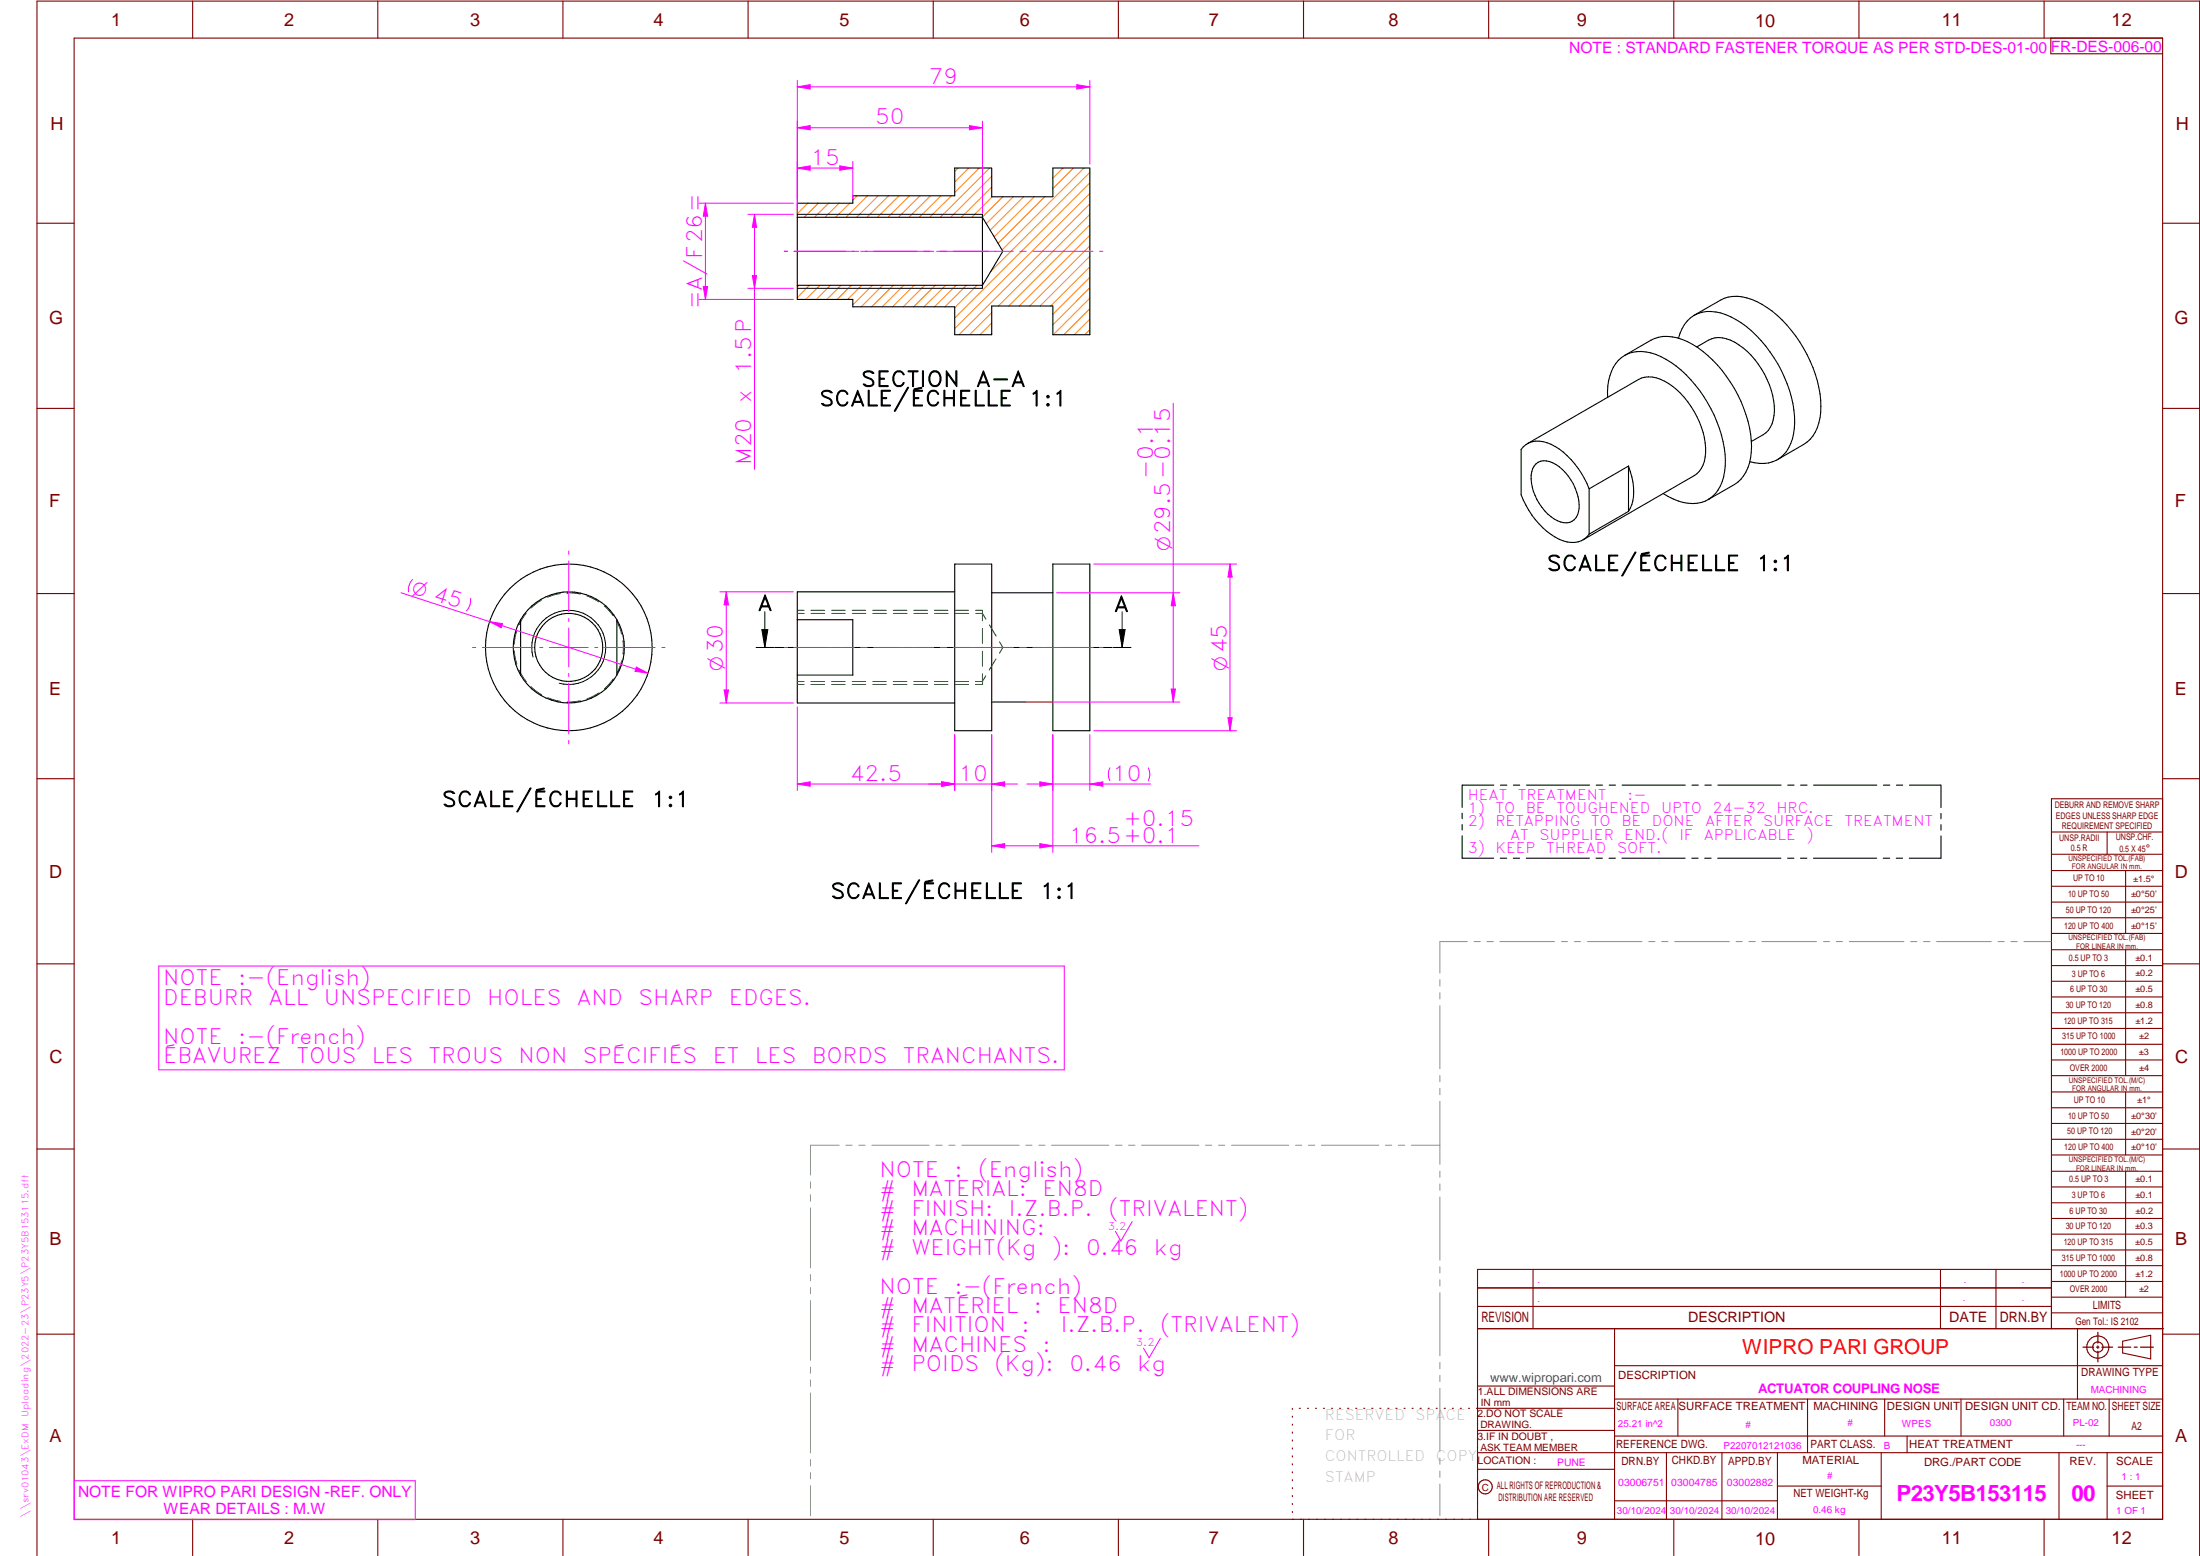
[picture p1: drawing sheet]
<svg xmlns="http://www.w3.org/2000/svg" width="594mm" height="420mm" viewBox="0 0 594 420" stroke-linecap="round" stroke-linejoin="round" font-family="sans-serif">
<g fill="none" stroke="#800000" stroke-width=".3">
<path d="M20 10.3h564v400h-564zM52 .3v10M102 .3v10M152 .3v10M202 .3v10M252 .3v10M302 .3v10M352 .3v10M402 .3v10M452 .3v10M502 .3v10M552 .3v10"/>
<path d="M553.8 10.3v4.2h30.2M10 60.3h10M584 60.3h10M10 110.3h10M584 110.3h10M10 160.3h10M584 160.3h10M10 210.3h10M584 215.7h-30v143.1M584 210.3h10M554 224.7h30M554 230.7h30"/>
<path d="M554 235.1h30M554 239.3h30M569 224.7v6M574 235.1v17M554 243.6h30M554 247.8h30M554 252.1h30M554 256.5h30M574 256.5v33.9M10 260.3h10M554 260.7h30M554 265h30"/>
<path d="M554 269.2h30M554 273.5h30M554 277.7h30M584 260.3h10M554 282h30M554 286.2h30M554 290.4h30M554 294.9h30M554 299.1h30M574 294.9v17M10 310.3h10M554 303.4h30"/>
<path d="M554 307.6h30M554 311.9h30M554 316.3h30M574 316.3v34M584 310.3h10M554 320.5h30M554 324.8h30M554 329h30M554 333.2h30M554 337.5h30M399 358.8h185.2M399 352.8h155"/>
<path d="M399 347.8h155M414 342.8v16M436 358.8v51.5M524 342.8v16M539 342.8v16M554 341.8h30M554 346h30M554 350.3h30M554 354.5h30M554 342.8h-155v67.5M561 358.8v19M10 360.3h10"/>
<path d="M399 374.3h37M436 377.8h148M453.1 377.8v10M488.1 377.8v14.5M508.9 377.8v10M529.5 377.8v10M557.3 377.8v10M569.5 377.8v10M573.2 362.2l7.6-1.6v6.3l-7.6-1.6zM584 368.8h-148M584 360.3h10M349 380.3v.3"/>
<path d="M349 382.4v.3M349 384.6v.3M349 386.7v.3M349 388.8v.3M349 391v.3M349 393.1v.3M349 395.3v.3M349 397.4v.3M349 399.5v.3M350.9 380.3h.2M353.1 380.3h.2M355.2 380.3h.3"/>
<path d="M357.4 380.3h.3M359.6 380.3h.3M361.7 380.3h.3M363.9 380.3h.3M366.1 380.3h.3M368.3 380.3h.2M370.4 380.3h.3M372.6 380.3h.3M374.8 380.3h.3M376.9 380.3h.4M379.1 380.3h.3M381.3 380.3h.3"/>
<path d="M383.4 380.3h.4M385.6 380.3h.3M387.8 380.3h.3M390 380.3h.3M392.2 380.3h.3M394.3 380.3h.3M396.5 380.3h.3M398.7 380.3h37.3M399 396.7h37M399 392.3h185M399 386.2h37M436 387.8h148"/>
<path d="M450 392.3v18M465 392.3v18M480 392.3v18M508 392.3v18M515 387.8v4.5M556 392.3v18M569 392.3v18M52 410.3v9.7M102 410.3v9.7M152 410.3v9.7M202 410.3v9.7M252 410.3v9.7"/>
<path d="M302 410.3v9.7M349 401.7v.3M349 403.8v.4M349 406v.3M349 408.1v.3M352 410.3v9.7M402 410.3v9.7M436 405.3h44M452 410.3v9.7M480 401.3h28M502 410.3v9.7M552 410.3v9.7"/>
<path d="M569 401.3h15M10 420v-419.7h584v419.7"/>
<circle cx="566.5" cy="363.7" r="1.39"/>
<circle cx="566.5" cy="363.8" r="3"/>
<circle cx="401.1" cy="401.5" r="1.9"/>
</g>
<g fill="none" stroke="#f0f" stroke-width=".27">
<path d="M153.6 148.8v.9M153.6 151.5v13.7M127.6 174.8h.9M130.3 174.8h13.7M145.7 174.8h.9M148.3 174.8h10.5M153.6 169.6v10.5M153.6 167v.8M160.6 174.8h.8M163.2 174.8h13.7M178.7 174.8h.9M153.6 181.8v.9"/>
<path d="M153.6 184.4v13.8M153.6 199.9v.9M42.9 260.9h244.5v28h-244.5zM305.7 329.9l-3 5.2-1.5-2.6M313.3 361.4l-3 5.2-1.5-2.6M20.1 399.8h92v10.5h-92z"/>
</g>
<g fill="none" stroke="#949494" stroke-width=".27">
<path d="M396.2 254.3h-7.4v8.5M398.1 254.3h1.6M401.5 254.3h1.8M405 254.3h14.8M421.6 254.3h1.7M425.1 254.3h1.7M428.6 254.3h14.8M445.2 254.3h1.7M448.7 254.3h1.7M452.2 254.3h14.8M468.8 254.3h1.7M472.3 254.3h1.7"/>
<path d="M475.8 254.3h14.8M492.4 254.3h1.7M495.8 254.3h1.8M499.4 254.3h14.7M516 254.3h1.6M519.4 254.3h1.8M522.9 254.3h14.8M539.5 254.3h1.7M543 254.3h1.7M546.5 254.3h7.4M388.8 264.5v1.8M388.8 268.1v1.6"/>
<path d="M388.8 271.6v17M388.8 290.4v1.7M388.8 293.9v1.7M388.8 297.4v17M218.9 319.2v1.6M226.6 309.2h-7.7v8.1M228.4 309.2h1.7M231.9 309.2h1.7M235.4 309.2h15.5M252.7 309.2h1.7M256.2 309.2h1.7M259.7 309.2h15.5"/>
<path d="M277 309.2h1.7M280.5 309.2h1.7M284 309.2h15.5M301.2 309.2h1.8M304.8 309.2h1.7M308.3 309.2h15.5M325.5 309.2h1.7M329.1 309.2h1.6M332.6 309.2h15.4M349.8 309.2h1.7M353.3 309.2h1.7M356.8 309.2h15.5"/>
<path d="M374.1 309.2h1.7M377.6 309.2h1.7M381.1 309.2h7.7M388.8 316.2v1.7M388.8 319.7v1.7M218.9 322.6v1.8M218.9 326.1v16.2M388.8 323.2v17.1M218.9 344.1v1.8M218.9 347.6v1.7M218.9 351.2v16.1M388.8 342.1v1.6"/>
<path d="M388.8 345.6v1.7M388.8 349v17.1M218.9 369.1v1.7M218.9 372.6v1.8M218.9 376.1v16.2M388.8 367.9v1.7M388.8 371.4v1.7M388.8 374.9v17M218.9 394.1v1.8M218.9 397.6v1.7M388.8 393.7v1.7M388.8 397.2v1.7"/>
<path d="M218.9 401.2v8.1M388.8 400.7v8.6"/>
</g>
<path d="M566.5 359.7v3M562.5 363.8h2.9M566.1 363.8h.7M566.5 363.4v.7M566.5 364.9v2.8M567.6 363.8h2.9M572 363.8h3.4M576.3 363.8h.8M578 363.8h3.5" fill="none" stroke="#800000" stroke-width=".34"/>
<g fill="none" stroke="#008000" stroke-width=".27">
<path d="M138.9 175.8l.1 1.4 .6 2.1M139.5 170.4l-.6 3.5M142.1 165.6l-1.9 3.1M146.2 162.1l-2.9 2.1M151.3 160.3l-3.4 .9M153.2 160.1h.1M153.2 160.1l3.5 .3M158.5 160.9l3.2 1.6M163.2 163.6l2.4 2.7M166.6 167.9l1.2 3.3M167.9 178.4l-.9 2.5-.4 .8M168.2 173v3.6"/>
<path d="M215.3 164.8h1.8M215.3 165.7h1.9M219 164.8h3.7M219 165.7h3.7M224.6 164.8h3.6M224.6 165.7h3.7M230.1 164.8h3.7M230.2 165.7h3.6M235.7 164.8h3.6M235.7 165.7h3.6M241.2 164.8h3.7M241.3 165.7h3.6"/>
<path d="M246.8 164.8h3.6M246.8 165.7h3.7M252.3 164.8h3.7M252.4 165.7h3.6M257.9 164.8h3.6M257.9 165.7h3.7M263.4 164.8h1.9v.3M263.5 165.7h1.8l.9 1.5M265.3 169.7v4M265.3 175.9v4M265.3 165.4v2.2M267.2 168.7l1.8 3"/>
<path d="M268.9 177.9l-1.8 3M269.9 173.3l.9 1.5-.9 1.6M140.2 181l1.9 3.1M143.4 185.4l1.1 1 1.7 1.2M147.9 188.4l3.4 1M153.2 189.6h.1M156.8 189.2l-3.6 .4M161.7 187.1l-3.2 1.6M165.6 183.3l-2.4 2.7M215.3 184.8h1.8M215.3 184h1.8M219 184.8h3.7"/>
<path d="M219 184h3.7M224.6 184.8h3.6M224.6 184h3.6M230.1 184.8h3.7M230.1 184h3.7M235.7 184.8h3.6M235.7 184h3.6M241.2 184.8h3.7M241.2 184h3.7M246.8 184.8h3.6M246.8 184h3.6M252.3 184.8h3.7"/>
<path d="M252.3 184h3.7M257.9 184.8h3.6M257.9 184h3.6M265.3 184.6v.2h-1.9M265.3 181.9v2.4M266.2 182.5l-.9 1.5h-1.9"/>
</g>
<g fill="none" stroke="#000" stroke-width=".3">
<path d="M438.7 96a10.9 10.9 0 0 1 11.2 1 35.4 35.4 0 0 1 15.9 25.6 13.5 13.5 0 0 1-3.4 11.5 9.4 9.4 0 0 1-10.5 .6l-2.8-1.4M438.7 96l7.1-4.1a10.8 10.8 0 0 1 9.9 .3 34.3 34.3 0 0 1 16.3 21.5 19.6 19.6 0 0 1-.5 13.8 8.3 8.3 0 0 1-3.2 3.4l-7 4M438.7 96a10.2 10.2 0 0 0-4.5 8.3l-.1 3M457.5 85.1a9.6 9.6 0 0 0-4.2 6.3M457.5 85.1a10.7 10.7 0 0 1 9.9 .5 33.5 33.5 0 0 1 15.2 18 22.9 22.9 0 0 1 1 16.2 8.1 8.1 0 0 1-9.8 5.2l-1.3-.3M457.5 85.1l7.1-4a10.4 10.4 0 0 1 9.8 .3 33.3 33.3 0 0 1 15.2 17.9 23.4 23.4 0 0 1 1.2 16.1 8.8 8.8 0 0 1-3.8 4.6l-7 4.1M458.2 93.7a9.2 9.2 0 0 1 6.9-2.5 17.2 17.2 0 0 1 10.6 8.5 19 19 0 0 1 3.1 13.7 6.3 6.3 0 0 1-2.7 4l-3.2 1.8M412.4 119.8l30.1-17.4a7.8 7.8 0 0 1 8 1.1 23.4 23.4 0 0 1 10.1 18.7 7.3 7.3 0 0 1-3.1 6.2l-30.1 17.4M414.8 125.3a4.2 4.2 0 0 1 5.4 .1 13.6 13.6 0 0 1 6 12.8 3.6 3.6 0 0 1-5.6 2.4 13.4 13.4 0 0 1-7-13.2l.3-.9zM429.1 132v12.2M429.1 132a22.8 22.8 0 0 0-10.3-12 6.2 6.2 0 0 0-8 1.4v12.2a21.4 21.4 0 0 0 11.3 12.4 5.8 5.8 0 0 0 7-1.8M439.8 125.9a16 16 0 0 1 .8 10.4l-.8 1.8"/>
<path d="M439.8 125.9v12.2M439.8 125.9l-10.7 6.1M439.8 138.1l-10.7 6.1M257.8 152.3h10v45h-10zM257.8 159.8h-42.5v30h42.5M284.3 152.3h10v45h-10zM140.6 167.3a15 15 0 0 0 0 15M140.6 167.3v15M166.6 167.3v15M166.6 167.3a14.8 14.8 0 0 1 0 15M166.6 167.3a15 15 0 0 0-26 0M215.3 167.3h15v15h-15"/>
<path d="M267.8 160.1h16.5M140.6 182.3a15 15 0 0 0 26 0M267.8 189.6h16.5"/>
<circle cx="153.6" cy="174.8" r="9.2"/>
<circle cx="153.6" cy="174.8" r="22.5"/>
</g>
<g fill="none" stroke="#000" stroke-width=".27">
<path d="M143.9 177.4a10 10 0 0 1 8.8-12.5 10 10 0 0 1 10.8 10.8 10 10 0 0 1-12.5 8.8M204.2 174.8h4.8M205.7 170h1.6l-.8 4.8zM206.5 165.2v9.6M209.2 174.8h14M225 174.8h1.7M228.5 174.8h14M244.3 174.8h1.7M247.8 174.8h14M263.6 174.8h1.7M267.1 174.8h14M282.9 174.8h1.7"/>
<path d="M286.4 174.8h13.9M300.6 174.8h4.8M302.2 170h1.6l-.8 4.8zM303 165.2v9.6"/>
</g>
<path d="M205.7 170h1.6l-.8 4.8zM302.2 170h1.6l-.8 4.8z" fill="#000"/>
<g fill="none" stroke="#ff8000" stroke-width=".27">
<path d="M218.1 54.9l-2.8 2.8M221 54.9l-3.8 3.8M223.8 54.9l-3.8 3.8M226.6 54.9l-3.8 3.8M229.4 54.9l-3.8 3.8M231.4 52.9l-1.1 1.1M234.3 52.9l-5.8 5.8M237.1 52.9l-5.8 5.8M239.9 52.9l-5.8 5.8M242.8 52.9l-5.9 5.8M245.6 52.9l-5.8 5.8M248.4 52.9l-5.8 5.8"/>
<path d="M251.2 52.9l-5.8 5.8M254.1 52.9l-5.9 5.8M256.9 52.9l-5.8 5.8M258.7 45.4l-.9 .9M261.6 45.4l-3.8 3.7M264.4 45.4l-6.6 6.6M267.2 45.4l-13.3 13.3M267.8 47.6l-11.1 11.1M267.8 50.5l-8.2 8.2M268 53.1l-5.6 5.6M270.8 53.1l-5.6 5.6M273.6 53.1l-7.3 7.3"/>
<path d="M276.4 53.1l-9 9.1M279.3 53.1l-10.8 10.8M282.1 53.1l-12.6 12.6M287 45.4l-2.7 2.7M289.8 45.4l-5.5 5.5M292.7 45.4l-22.1 22.1M294.3 46.6l-26.8 26.8M294.3 55.1l-35.3 35.3M294.3 57.9l-24.7 24.7M294.3 49.4l-36.5 36.5M294.3 52.2l-36.5 36.5M215.7 77l-.4 .5"/>
<path d="M218.6 77l-3.3 3.3M221.4 77l-3.8 3.9M224.2 77l-3.8 3.9M227.1 77l-3.8 3.9M229.9 77l-3.8 3.9M232.7 77l-3.8 3.9M235.5 77l-5.2 5.3M238.4 77l-5.8 5.8M241.2 77l-5.8 5.8M244 77l-5.8 5.8M246.8 77l-5.8 5.8M249.7 77l-5.8 5.8"/>
<path d="M252.5 77l-5.8 5.8M255.3 77l-5.8 5.8M258.2 77l-5.9 5.8M261 77l-5.8 5.8M263.8 77l-6 6.1M294.3 74.9l-10 10M294.3 77.7l-10 10M294.3 72.1l-10.6 10.5M294.3 60.7l-21.9 21.9M294.3 69.2l-13.4 13.4M294.3 66.4l-16.3 16.2M294.3 63.5l-19.1 19.1"/>
<path d="M267.8 84.4l-6 6M267.8 87.2l-3.1 3.2M267.8 90l-.3 .4M294.3 89l-1.4 1.4M294.3 86.2l-4.2 4.2M294.3 83.4l-7 7M294.3 80.5l-9.9 9.9"/>
</g>
<path d="M215.3 58.7h50l5.5 9.2-5.5 9.1h-50M215.3 54.9h15v-2h27.5v-7.5h10v7.7h16.5v-7.7h10v45h-10v-7.8h-16.5v7.8h-10v-7.6h-27.5v-1.9h-15zM265.3 57.9v20" fill="none" stroke="#000" stroke-width=".3"/>
<path d="M215.3 57.9h50M215.3 77.9h50" fill="none" stroke="#000" stroke-width=".27"/>
<path d="M215.3 43.6v10.2M226.8 44.8l3.5 .6-3.5 .6zM230.3 43.6v10.2M211.8 67.9h.8M214.4 67.9h16.2M232.4 67.9h1.7M235.9 67.9h16.2M253.9 67.9h1.7M257.4 67.9h16.2M275.4 67.9h1.7M278.9 67.9h16.2M296.9 67.9h.9" fill="none" stroke="#f0f" stroke-width=".27"/>
<path d="M226.8 44.8l3.5 .6-3.5 .6z" fill="#f0f"/>
<path d="M215.3 45.4l3.5-.6v1.2z" fill="none" stroke="#f0f" stroke-width=".27"/>
<path d="M215.3 45.4l3.5-.6v1.2z" fill="#f0f"/>
<path d="M188.8 54.9h25.4M190.5 54.9l.6 3.5h-1.2zM215.3 45.4h15M188.8 80.9h25.4" fill="none" stroke="#f0f" stroke-width=".27"/>
<path d="M190.5 54.9l.6 3.5h-1.2z" fill="#f0f"/>
<path d="M189.9 77.4h1.2l-.6 3.5z" fill="none" stroke="#f0f" stroke-width=".27"/>
<path d="M189.9 77.4h1.2l-.6 3.5z" fill="#f0f"/>
<path d="M190.5 54.9v26M202 57.9h12.2M203.7 57.9l.6 3.5h-1.1zM202 77.9h12.2" fill="none" stroke="#f0f" stroke-width=".27"/>
<path d="M203.7 57.9l.6 3.5h-1.1z" fill="#f0f"/>
<path d="M203.2 74.4h1.1l-.6 3.5z" fill="none" stroke="#f0f" stroke-width=".27"/>
<path d="M203.2 74.4h1.1l-.6 3.5z" fill="#f0f"/>
<path d="M203.7 57.9v68.8M111.4 156.5a4.1 4.1 0 0 0-1.1 3.3M108.3 160.1l66.7 21.7M127.1 161.6a4.1 4.1 0 0 1-1.1 3.3M171.8 180.1l3.2 1.7-3.5-.5z" fill="none" stroke="#f0f" stroke-width=".27"/>
<path d="M171.8 180.1l3.2 1.7-3.5-.5z" fill="#f0f"/>
<path d="M132.2 167.9l3.5 .5-.4 1.1z" fill="none" stroke="#f0f" stroke-width=".27"/>
<path d="M132.2 167.9l3.5 .5-.4 1.1z" fill="#f0f"/>
<path d="M194.4 159.8h19.8M196.1 159.8l.6 3.5h-1.2zM194.4 189.8h19.8" fill="none" stroke="#f0f" stroke-width=".27"/>
<path d="M196.1 159.8l.6 3.5h-1.2z" fill="#f0f"/>
<path d="M195.5 186.3h1.2l-.6 3.5z" fill="none" stroke="#f0f" stroke-width=".27"/>
<path d="M195.5 186.3h1.2l-.6 3.5z" fill="#f0f"/>
<path d="M196.1 159.8v30M215.3 190.9v22.5M257.8 198.4v15M215.3 211.7l3.5-.6v1.2z" fill="none" stroke="#f0f" stroke-width=".27"/>
<path d="M215.3 211.7l3.5-.6v1.2z" fill="#f0f"/>
<path d="M254.3 211.1l3.5 .6-3.5 .6z" fill="none" stroke="#f0f" stroke-width=".27"/>
<path d="M254.3 211.1l3.5 .6-3.5 .6z" fill="#f0f"/>
<path d="M257.8 198.4v15M267.8 198.4v15M215.3 211.7h42.5M254.3 211.1l3.5 .6-3.5 .6z" fill="none" stroke="#f0f" stroke-width=".27"/>
<path d="M254.3 211.1l3.5 .6-3.5 .6z" fill="#f0f"/>
<path d="M267.8 211.7l3.5-.6v1.2z" fill="none" stroke="#f0f" stroke-width=".27"/>
<path d="M267.8 211.7l3.5-.6v1.2z" fill="#f0f"/>
<path d="M267.8 198.4v31.8M284.3 198.4v31.8M250.8 211.7h24M267.8 228.4l3.5-.6v1.2z" fill="none" stroke="#f0f" stroke-width=".27"/>
<path d="M267.8 228.4l3.5-.6v1.2z" fill="#f0f"/>
<path d="M280.8 227.8l3.5 .6-3.5 .6z" fill="none" stroke="#f0f" stroke-width=".27"/>
<path d="M280.8 227.8l3.5 .6-3.5 .6z" fill="#f0f"/>
<path d="M284.3 198.4v15M294.3 198.4v15M280.8 211.1l3.5 .6-3.5 .6zM299.7 207.3a3.8 3.8 0 0 0 0 3.5M310.1 207.3a3.8 3.8 0 0 1 0 3.5M267.8 228.4h55.9" fill="none" stroke="#f0f" stroke-width=".27"/>
<path d="M280.8 211.1l3.5 .6-3.5 .6z" fill="#f0f"/>
<path d="M294.3 211.7l3.5-.6v1.2z" fill="none" stroke="#f0f" stroke-width=".27"/>
<path d="M294.3 211.7l3.5-.6v1.2z" fill="#f0f"/>
<path d="M295.4 152.3h38.5M295.4 197.3h38.5M331.6 193.8h1.1l-.6 3.5zM277.3 211.7h33.4" fill="none" stroke="#f0f" stroke-width=".27"/>
<path d="M331.6 193.8h1.1l-.6 3.5z" fill="#f0f"/>
<path d="M332.1 152.3l.6 3.5h-1.1z" fill="none" stroke="#f0f" stroke-width=".27"/>
<path d="M332.1 152.3l.6 3.5h-1.1z" fill="#f0f"/>
<path d="M332.1 152.3v45M285.3 160.1h33.3M316.8 160.1l.6 3.5h-1.1zM277.1 189.6h41.5" fill="none" stroke="#f0f" stroke-width=".27"/>
<path d="M316.8 160.1l.6 3.5h-1.1z" fill="#f0f"/>
<path d="M316.3 186.1h1.1l-.6 3.5z" fill="none" stroke="#f0f" stroke-width=".27"/>
<path d="M316.3 186.1h1.1l-.6 3.5z" fill="#f0f"/>
<path d="M215.3 21.7v35.1M215.3 23.5l3.5-.6v1.1zM294.3 21.7v22.6M316.8 108.9v80.7" fill="none" stroke="#f0f" stroke-width=".27"/>
<path d="M215.3 23.5l3.5-.6v1.1z" fill="#f0f"/>
<path d="M290.8 22.9l3.5 .6-3.5 .5z" fill="none" stroke="#f0f" stroke-width=".27"/>
<path d="M290.8 22.9l3.5 .6-3.5 .5z" fill="#f0f"/>
<path d="M215.3 34.5l3.5-.6v1.2zM215.3 23.5h79M215.3 32.7v24.9M265.3 32.7v24.9" fill="none" stroke="#f0f" stroke-width=".27"/>
<path d="M215.3 34.5l3.5-.6v1.2z" fill="#f0f"/>
<path d="M261.8 33.9l3.5 .6-3.5 .6z" fill="none" stroke="#f0f" stroke-width=".27"/>
<path d="M261.8 33.9l3.5 .6-3.5 .6z" fill="#f0f"/>
<g fill="none" stroke="#f0f" stroke-width=".27">
<path d="M215.3 34.5h50M211.8 67.9h.8M214.4 67.9h14M230.2 67.9h1.7M233.7 67.9h13.9M249.4 67.9h1.7M252.9 67.9h14M268.7 67.9h.1M211.8 174.8h.8M214.4 174.8h16.2M232.4 174.8h1.7M235.9 174.8h16.2"/>
<path d="M253.9 174.8h1.7M257.4 174.8h16.2M275.4 174.8h1.7M278.9 174.8h16.2M296.9 174.8h.9"/>
</g>
<g fill="none" stroke="#000" stroke-width=".3">
<path d="M394.8 219.6v1.5M403.4 212h-8.6v6M405.2 212h1.7M408.7 212h1.7M412.2 212h17.1M431 212h1.7M434.5 212h1.7M438 212h17.1M456.9 212h1.7M460.4 212h1.7M463.9 212h17M482.8 212h1.7"/>
<path d="M486.2 212h1.8M489.7 212h17.1M508.6 212h1.7M512.1 212h1.7M515.6 212h8.5v6.1M524.1 219.6v1.5M394.8 222.6v1.5M394.8 225.7v6h8.5M405.1 231.7h1.8M408.6 231.7h1.7M412.2 231.7h17M431 231.7h1.7"/>
<path d="M434.5 231.7h1.7M438 231.7h17M456.9 231.7h1.6M460.3 231.7h1.8M463.8 231.7h17.1M482.7 231.7h1.7M486.2 231.7h1.7M489.7 231.7h17.1M508.5 231.7h1.8M512.1 231.7h1.7M524.1 225.7v6h-8.5M524.1 222.7v1.5"/>
</g>
<g font-size="6" fill="#f0f">
<text x="512.1" y="405.2">P23Y5B153115</text>
<text x="559.4" y="405.2">00</text>
</g>
<g font-size="5.7" fill="#f0f">
<text x="250.9" y="22.6">79</text>
<text x="236.3" y="33.6">50</text>
<text x="218.9" y="44.5">15</text>
<text x="189.6" y="83.6" transform="rotate(-90 189.6 83.6)">=A/F26=</text>
<text x="202.9" y="100.9" transform="rotate(-90 202.9 100.9)">1.5P</text>
<text x="202.9" y="108.7" transform="rotate(-90 202.9 108.7)">x</text>
<text x="202.9" y="125.5" transform="rotate(-90 202.9 125.5)">M20</text>
<text x="311.4" y="129.4" transform="rotate(-90 311.4 129.4)">-0.1</text>
<text x="229.5" y="210.8">42.5</text>
<text x="258.8" y="210.8">10</text>
<text x="300.3" y="210.8">10</text>
<text x="288.6" y="227.5">16.5+0.1</text>
<text x="303.4" y="223">+0.15</text>
<text x="44.1" y="266.1">NOTE</text>
<text x="64.3" y="266.1">:-(English)</text>
<text x="44.1" y="271.4">DEBURR</text>
<text x="72.5" y="271.4">ALL</text>
<text x="87.5" y="271.4">UNSPECIFIED</text>
<text x="131.6" y="271.4">HOLES</text>
<text x="155.8" y="271.4">AND</text>
<text x="172.4" y="271.4">SHARP</text>
<text x="196.8" y="271.4">EDGES.</text>
<text x="44.1" y="281.9">NOTE</text>
<text x="64.3" y="281.9">:-(French)</text>
<text x="44.1" y="287.1">ÉBAVUREZ</text>
<text x="80.1" y="287.1">TOUS</text>
<text x="100.4" y="287.1">LES</text>
<text x="115.7" y="287.1">TROUS</text>
<text x="140" y="287.1">NON</text>
<text x="157.4" y="287.1">SPÉCIFIÉS</text>
<text x="192.5" y="287.1">ET</text>
<text x="203.8" y="287.1">LES</text>
<text x="219.2" y="287.1">BORDS</text>
<text x="243.8" y="287.1">TRANCHANTS.</text>
<text x="237.5" y="317.8">NOTE</text>
<text x="257.7" y="317.8">:</text>
<text x="264.1" y="317.8">(English)</text>
<text x="237.5" y="323">#</text>
<text x="246.1" y="323">MATERIAL:</text>
<text x="281.5" y="323">EN8D</text>
<text x="237.5" y="328.3">#</text>
<text x="246.1" y="328.3">FINISH:</text>
<text x="272.4" y="328.3">I.Z.B.P.</text>
<text x="299.3" y="328.3">(TRIVALENT)</text>
<text x="237.5" y="333.5">#</text>
<text x="246.1" y="333.5">MACHINING:</text>
<text x="237.5" y="338.8">#</text>
<text x="246.1" y="338.8">WEIGHT(Kg</text>
<text x="284" y="338.8">):</text>
<text x="293.3" y="338.8">0.46</text>
<text x="311.6" y="338.8">kg</text>
<text x="237.5" y="349.3">NOTE</text>
<text x="257.7" y="349.3">:-(French)</text>
<text x="237.5" y="354.5">#</text>
<text x="237.5" y="359.8">#</text>
<text x="246.1" y="359.8">FINITION</text>
<text x="246.1" y="354.5">MATÉRIEL</text>
<text x="275.8" y="359.8">:</text>
<text x="279.2" y="354.5">:</text>
<text x="285.6" y="354.5">EN8D</text>
<text x="286.4" y="359.8">I.Z.B.P.</text>
<text x="313.3" y="359.8">(TRIVALENT)</text>
<text x="237.5" y="365">#</text>
<text x="246.1" y="365">MACHINES</text>
<text x="281.5" y="365">:</text>
<text x="237.5" y="370.3">#</text>
<text x="246.1" y="370.3">POIDS</text>
<text x="268.5" y="370.3">(Kg):</text>
<text x="288.8" y="370.3">0.46</text>
<text x="307.1" y="370.3">kg</text>
</g>
<g font-size="5.7">
<text x="232.5" y="104.4">SECTION</text>
<text x="263.6" y="104.4">A-A</text>
<text x="221.3" y="109.6">SCALE/ÉCHELLE</text>
<text x="277.8" y="109.6">1:1</text>
<text x="417.7" y="154.1">SCALE/ÉCHELLE</text>
<text x="474.2" y="154.1">1:1</text>
<text x="204.6" y="164.9">A</text>
<text x="300.8" y="165.1">A</text>
<text x="119.3" y="217.8">SCALE/ÉCHELLE</text>
<text x="175.9" y="217.8">1:1</text>
<text x="224.3" y="242.7">SCALE/ÉCHELLE</text>
<text x="280.8" y="242.7">1:1</text>
</g>
<text font-size="5.6" fill="#f00" x="470.5" y="365.5">WIPRO PARI GROUP</text>
<g font-size="5.4" fill="#f0f">
<text x="316" y="148.9" transform="rotate(-90 316 148.9)">O29.5-0.15</text>
<text x="110.9" y="160" transform="rotate(18 110.9 160)">O 45</text>
<text x="195.2" y="181.1" transform="rotate(-90 195.2 181.1)">O30</text>
<text x="331.3" y="181.1" transform="rotate(-90 331.3 181.1)">O45</text>
</g>
<g font-size="4.9" fill="#800000">
<text x="30" y="6.9">1</text>
<text x="76.7" y="6.9">2</text>
<text x="127" y="6.9">3</text>
<text x="176.5" y="6.9">4</text>
<text x="226.7" y="6.9">5</text>
<text x="275.4" y="6.9">6</text>
<text x="326.4" y="6.9">7</text>
<text x="375" y="6.9">8</text>
<text x="425.8" y="6.9">9</text>
<text x="473.9" y="7.3">10</text>
<text x="524.3" y="6.9">11</text>
<text x="570.2" y="6.9">12</text>
<text x="13.6" y="35.1">H</text>
<text x="587.6" y="35.1">H</text>
<text x="13.2" y="87.5">G</text>
<text x="587.2" y="87.5">G</text>
<text x="13.2" y="137">F</text>
<text x="587.2" y="137">F</text>
<text x="13.2" y="187.6">E</text>
<text x="587.2" y="187.6">E</text>
<text x="13.2" y="237">D</text>
<text x="587.2" y="237">D</text>
<text x="13.4" y="287.1">C</text>
<text x="587.4" y="287.1">C</text>
<text x="13.4" y="336.2">B</text>
<text x="587.4" y="336.2">B</text>
<text x="13.4" y="389.3">A</text>
<text x="587.4" y="389.3">A</text>
<text x="30" y="416.9">1</text>
<text x="76.7" y="416.9">2</text>
<text x="127" y="416.9">3</text>
<text x="176.5" y="416.9">4</text>
<text x="226.7" y="416.9">5</text>
<text x="275.4" y="416.9">6</text>
<text x="326.4" y="416.9">7</text>
<text x="375" y="416.9">8</text>
<text x="425.8" y="416.9">9</text>
<text x="473.9" y="417.3">10</text>
<text x="524.3" y="416.9">11</text>
<text x="570.2" y="416.9">12</text>
</g>
<g font-size="4.2" fill="#f0f">
<text x="423.7" y="14.3">NOTE : STANDARD FASTENER TORQUE AS PER STD-DES-01-00</text>
<text x="553.8" y="14">FR-DES-006-00</text>
<text x="21.1" y="404.3">NOTE FOR WIPRO PARI DESIGN -REF. ONLY</text>
<text x="44.2" y="408.8">WEAR DETAILS : M.W</text>
</g>
<g font-size="3.9" fill="#f0f">
<text x="396.4" y="215.9">HEAT</text>
<text x="409.9" y="215.9">TREATMENT</text>
<text x="439.5" y="215.9">:-</text>
<text x="396.4" y="219.5">1)</text>
<text x="403.9" y="219.5">TO</text>
<text x="412.1" y="219.5">BE</text>
<text x="420.3" y="219.5">TOUGHENED</text>
<text x="448.5" y="219.5">UPTO</text>
<text x="462.5" y="219.5">24-32</text>
<text x="479.7" y="219.5">HRC.</text>
<text x="396.4" y="223.1">2)</text>
<text x="403.9" y="223.1">RETAPPING</text>
<text x="407.8" y="226.7">AT</text>
<text x="415.7" y="226.7">SUPPLIER</text>
<text x="429.6" y="223.1">TO</text>
<text x="437.8" y="223.1">BE</text>
<text x="438.6" y="226.7">END.(</text>
<text x="446" y="223.1">DONE</text>
<text x="453.5" y="226.7">IF</text>
<text x="460.1" y="226.7">APPLICABLE</text>
<text x="460.4" y="223.1">AFTER</text>
<text x="476.1" y="223.1">SURFACE</text>
<text x="487.9" y="226.7">)</text>
<text x="498.1" y="223.1">TREATMENT</text>
<text x="396.4" y="230.3">3)</text>
<text x="403.9" y="230.3">KEEP</text>
<text x="417.6" y="230.3">THREAD</text>
<text x="436.7" y="230.3">SOFT.</text>
</g>
<g font-size="3.9" fill="#800000">
<text x="400" y="357.1">REVISION</text>
<text x="455.9" y="357.1">DESCRIPTION</text>
<text x="526.4" y="357.1">DATE</text>
<text x="540" y="357.1">DRN.BY</text>
</g>
<g font-size="3.9" fill="#c0c0c0">
<text x="357.8" y="383.3">RESERVED</text>
<text x="382.3" y="383.3">SPACE</text>
<text x="357.8" y="388.9">FOR</text>
<text x="357.8" y="394.5">CONTROLLED</text>
<text x="387.8" y="394.5">COPY</text>
<text x="357.8" y="400">STAMP</text>
</g>
<text font-size="3.6" fill="#f0f" x="474.8" y="376.1">ACTUATOR COUPLING NOSE</text>
<text font-size="3.5" fill="#00f" x="402.4" y="373.3">www.wipropari.com</text>
<g font-size="3.1" fill="#800000">
<text x="565.1" y="353.5">LIMITS</text>
<text x="562" y="371.7">DRAWING TYPE</text>
<text x="437" y="372.3">DESCRIPTION</text>
<text x="436.5" y="380.8">SURFACE AREA</text>
<text x="453.3" y="380.8">SURFACE TREATMENT</text>
<text x="489.7" y="380.8">MACHINING</text>
<text x="509.5" y="380.8">DESIGN UNIT</text>
<text x="530.6" y="380.8">DESIGN UNIT CD.</text>
<text x="558" y="380.6">TEAM NO.</text>
<text x="570.3" y="380.7">SHEET SIZE</text>
<text x="575.6" y="386.1">A2</text>
<text x="436.4" y="391.1">REFERENCE DWG.</text>
<text x="437.8" y="395.5">DRN.BY</text>
<text x="451.4" y="395.4">CHKD.BY</text>
<text x="466.6" y="395.5">APPD.BY</text>
<text x="486.7" y="395.4">MATERIAL</text>
<text x="488.9" y="390.9">PART CLASS.</text>
<text x="515.6" y="390.9">HEAT TREATMENT</text>
<text x="519.6" y="395.9">DRG./PART CODE</text>
<text x="558.9" y="395.5">REV.</text>
<text x="571.4" y="395.6">SCALE</text>
<text x="484.3" y="404.2">NET WEIGHT-Kg</text>
<text x="571.4" y="404.7">SHEET</text>
</g>
<text font-size="3" fill="#800000" x="579.5" y="230.1">°</text>
<g font-size="2.8" fill="#f0f">
<text x="299.1" y="332.1">3.2</text>
<text x="306.7" y="363.6">3.2</text>
<text x="420.5" y="396">PUNE</text>
<text x="437" y="401.2">03006751</text>
<text x="451.3" y="401.2">03004785</text>
<text x="466.3" y="401.2">03002882</text>
</g>
<g font-size="2.8" fill="#800000">
<text x="560.4" y="357.7">Gen Tol.: IS 2102</text>
<text x="399.1" y="376.6">1.ALL DIMENSIONS ARE</text>
<text x="399" y="382.7">2.DO NOT SCALE</text>
<text x="399" y="388.7">3.IF IN DOUBT ,</text>
<text x="399" y="395.4">LOCATION :</text>
<text x="404.2" y="402">ALL RIGHTS OF REPRODUCTION &amp;</text>
<text x="404.7" y="405.4">DISTRIBUTION ARE RESERVED</text>
</g>
<g font-size="2.7" fill="#f0f">
<text x="564.6" y="376.2">MACHINING</text>
<text x="436.9" y="385.4">25.21 in^2</text>
<text x="471.4" y="385.5">#</text>
<text x="498.9" y="385">#</text>
<text x="513.6" y="385.3">WPES</text>
<text x="537.3" y="385.1">0300</text>
<text x="559.7" y="385.1">PL-02</text>
<text x="465.4" y="391.2">P2207012121036</text>
<text x="508.7" y="391.2">B</text>
<text x="560.6" y="391.1">---</text>
<text x="493.4" y="399.5">#</text>
<text x="572.8" y="399.7">1 : 1</text>
<text x="436.6" y="408.7">30/10/2024</text>
<text x="450.9" y="408.8">30/10/2024</text>
<text x="466" y="408.9">30/10/2024</text>
<text x="489.6" y="408.5">0.46 kg</text>
<text x="571.4" y="408.7">1 OF 1</text>
</g>
<g font-size="2.7" fill="#800000">
<text x="399.9" y="379.7">IN mm</text>
<text x="399.7" y="385.7">DRAWING.</text>
<text x="399.7" y="391.8">ASK TEAM MEMBER</text>
<text x="400.1" y="402.5">C</text>
</g>
<g font-size="2.5" fill="#800000">
<text x="554.9" y="218.3">DEBURR AND REMOVE SHARP</text>
<text x="555.2" y="221">EDGES UNLESS SHARP EDGE</text>
<text x="556.1" y="227.1">UNSP.RADII</text>
<text x="556.8" y="223.8">REQUIREMENT SPECIFIED</text>
<text x="571.4" y="226.9">UNSP.CHF.</text>
<text x="559.2" y="229.9">0.5 R</text>
<text x="572.3" y="230.1">0.5 X 45</text>
<text x="559.8" y="238">UP TO 10</text>
<text x="576.1" y="238.1">±1.5°</text>
<text x="558.5" y="242.2">10 UP TO 50</text>
<text x="575.5" y="242.3">±0°50'</text>
<text x="557.4" y="250.7">120 UP TO 400</text>
<text x="557.9" y="246.5">50 UP TO 120</text>
<text x="575.5" y="250.7">±0°15'</text>
<text x="575.5" y="246.5">±0°25'</text>
<text x="558.7" y="259.4">0.5 UP TO 3</text>
<text x="559.5" y="263.7">3 UP TO 6</text>
<text x="576.6" y="263.6">±0.2</text>
<text x="576.6" y="259.4">±0.1</text>
<text x="559" y="267.9">6 UP TO 30</text>
<text x="576.6" y="267.9">±0.5</text>
<text x="557.8" y="272.2">30 UP TO 120</text>
<text x="576.6" y="272.2">±0.8</text>
<text x="556.9" y="280.7">315 UP TO 1000</text>
<text x="557.3" y="276.4">120 UP TO 315</text>
<text x="576.6" y="276.4">±1.2</text>
<text x="577.7" y="280.7">±2</text>
<text x="556.4" y="284.9">1000 UP TO 2000</text>
<text x="577.6" y="284.9">±3</text>
<text x="558.9" y="289.2">OVER 2000</text>
<text x="577.7" y="289.3">±4</text>
<text x="560" y="297.9">UP TO 10</text>
<text x="577.1" y="297.9">±1°</text>
<text x="558.5" y="302.1">10 UP TO 50</text>
<text x="575.5" y="302.1">±0°30'</text>
<text x="557.4" y="310.6">120 UP TO 400</text>
<text x="558.2" y="306.3">50 UP TO 120</text>
<text x="575.5" y="310.6">±0°10'</text>
<text x="575.5" y="306.4">±0°20'</text>
<text x="558.8" y="319.2">0.5 UP TO 3</text>
<text x="559.4" y="323.4">3 UP TO 6</text>
<text x="576.6" y="319.2">±0.1</text>
<text x="576.6" y="323.5">±0.1</text>
<text x="558.9" y="327.7">6 UP TO 30</text>
<text x="576.7" y="327.7">±0.2</text>
<text x="557.8" y="332">30 UP TO 120</text>
<text x="576.6" y="332">±0.3</text>
<text x="556.8" y="340.5">315 UP TO 1000</text>
<text x="557.3" y="336.3">120 UP TO 315</text>
<text x="576.6" y="336.3">±0.5</text>
<text x="576.6" y="340.5">±0.8</text>
<text x="556.2" y="344.7">1000 UP TO 2000</text>
<text x="576.6" y="344.7">±1.2</text>
<text x="558.9" y="349">OVER 2000</text>
<text x="577.6" y="349">±2</text>
</g>
<g font-size="2.5" fill="#f0f">
<text x="415.2" y="346.4">.</text>
<text x="530.3" y="346.5">.</text>
<text x="545.9" y="346.4">.</text>
<text x="415.2" y="351.5">.</text>
<text x="530" y="351.3">.</text>
<text x="545.9" y="351.4">.</text>
</g>
<g font-size="2.4" fill="#f0f">
<text x="7.7" y="382.7" transform="rotate(-90 7.7 382.7)">Uploading\2022-23\P23Y5\P23Y5B153115.dft</text>
<text x="7.7" y="409.8" transform="rotate(-90 7.7 409.8)">\\srv01043\ExDM</text>
</g>
<g font-size="2.1" fill="#800000">
<text x="558.5" y="232.4">UNSPECIFIED TOL.(FAB)</text>
<text x="559.5" y="234.7">FOR ANGULAR IN mm.</text>
<text x="558.6" y="253.9">UNSPECIFIED TOL.(FAB)</text>
<text x="560.7" y="256.3">FOR LINEAR IN mm.</text>
<text x="558.7" y="292.3">UNSPECIFIED TOL.(M/C)</text>
<text x="559.6" y="294.7">FOR ANGULAR IN mm.</text>
<text x="558.7" y="313.7">UNSPECIFIED TOL.(M/C)</text>
<text x="560.6" y="316.1">FOR LINEAR IN mm.</text>
</g>
</svg>
